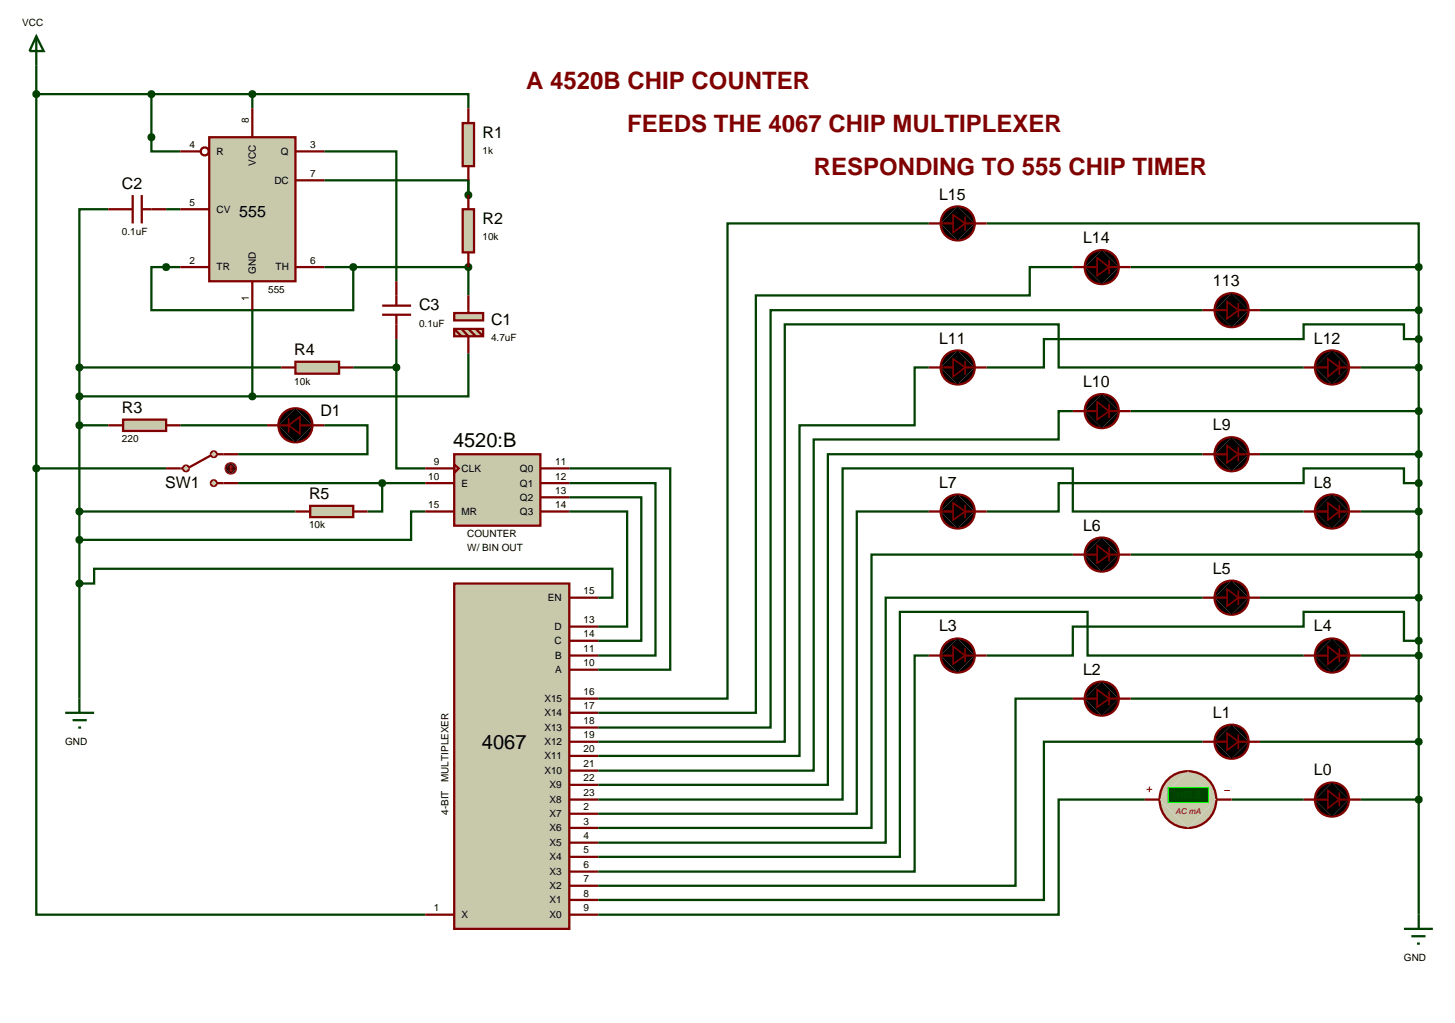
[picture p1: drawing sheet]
<svg xmlns="http://www.w3.org/2000/svg" width="257mm" height="180mm" viewBox="0 0 257 180" stroke-linecap="round" stroke-linejoin="round" font-family="sans-serif">
<g fill="none" stroke="#004000" stroke-width=".4">
<path d="M6.4 16.6h38.1M6.4 11.5v71.1M26.7 16.6v10.1h5.1M44.5 16.6h38.1v2.5M44.5 16.6v2.5M19.1 36.9h-5.1v27.9M29.3 36.9h2.5M57.2 31.8h25.4v2.6v-2.6M57.2 26.7h12.7v22.9M163.8 39.4h-35.5v83.8h-22.8M174 39.4h76.2v7.7M31.8 47.1h-5.1v7.6h35.6v-7.6"/>
<path d="M44.5 54.7v15.2M57.2 47.1h25.4v5M69.9 59.8v5M189.2 47.1h-7.6v5h-48.3v73.6h-27.8M199.4 47.1h50.8M212.1 54.7h-76.2v73.6h-30.4M222.2 54.7h28M250.2 59.8h-2.6v-2.6h-17.7v2.6h-45.8v5h-10.1M250.2 47.1v114.2M14 69.9h30.5M14 64.8v58.4M14 75h5.1"/>
<path d="M14 64.8h35.6M31.8 75h15.3M57.2 75h7.6v5.1h-22.8M62.3 64.8h7.6M69.9 64.8v17.8h5.1M82.6 62.3v7.6h-38.1M163.8 64.8h-2.5v10.2h-20.3v58.3h-35.5M189.2 72.5h-2.5v5h-43.2v58.4h-38M199.4 72.5h50.8M229.9 64.8h-43.2v-7.6h-48.3v73.6h-32.9M240 64.8h10.2M6.4 82.6v78.7h68.6"/>
<path d="M6.4 82.6h22.9M14 90.2h38.1M42 85.2h33M67.4 85.2v5h-2.6M75 90.2h-2.5v5h-58.5M100.4 82.6h17.8v35.5h-12.7M100.4 85.2h15.2v30.4h-10.1M100.4 87.7h12.7v25.3h-7.6M100.4 90.2h10.2v20.3h-5.1M163.8 90.2h-12.7v53.3h-45.6M189.2 97.8h-35.5v48.2h-48.2M199.4 97.8h50.8"/>
<path d="M212.1 80.1h-66.1v58.3h-40.5M222.2 80.1h28M229.9 90.2h-40.7v-7.6h-40.6v58.4h-43.1M240 90.2h10.2M250.2 85.2h-2.6v-2.6h-17.7v2.6h-43.2v5h-12.7M14 102.9h2.6v-2.6h91.4v5.1h-2.5M163.8 115.6h-2.5v38.1h-55.8M212.1 105.4h-55.9v43.2h-50.7M222.2 105.4h28M229.9 115.6h-38.1v-7.7h-33.1v43.2h-53.2M240 115.6h10.2M250.2 113h-2.6v-5.1h-17.7v2.6h-40.7v5.1h-15.2"/>
<path d="M189.2 123.2h-10.1v33h-73.6M199.4 123.2h50.8M212.1 130.8h-28v27.9h-78.6M222.2 130.8h28M201.9 141h-15.2v20.3h-81.2M217.2 141h12.7M240 141h10.2"/>
</g>
<path d="M36.9 24.2h15.2v25.4h-15.2z" fill="#c8c8aa" stroke="#800000" stroke-width=".4"/>
<g fill="none" stroke="#800000" stroke-width=".4">
<path d="M44.5 19.1v5.1M31.8 26.7h3.6M31.8 36.9h5.1M52.1 26.7h5.1M52.1 31.8h5.1M31.8 47.1h5.1M44.5 49.6v5.1M52.1 47.1h5.1M47.1 75h3.8M52.9 75h4.3"/>
<circle cx="36.1" cy="26.7" r=".7"/>
</g>
<path d="M49.7 73.1a2.97 2.97 0 0 1 2.4-1.1l-3 3 .1-.7zM52.1 72a2.95 2.95 0 0 1 3 3zM55.1 75a2.95 2.95 0 0 1-3 3zM49.1 75l3 3a2.95 2.95 0 0 1-3-3z" fill="#000" stroke="#800000" stroke-width=".4"/>
<path d="M49.1 75l3-3 3 3-3 3z" fill="#000"/>
<path d="M50.9 73.7v2.6" fill="none" stroke="#800000" stroke-width=".3"/>
<path d="M50.9 75l2-1.5v3z" fill="#000" stroke="#800000" stroke-width=".3"/>
<path d="M44.1 16.3l.4-.2-.5 .5zM44.5 16.1l.4 .2 .1 .3zM44.5 17.1l.5-.5-.1 .3zM44 16.6l.5 .5-.3-.1z" fill="#004000" stroke="#004000" stroke-width=".4"/>
<path d="M44 16.6l.5-.5 .5 .5-.5 .5z" fill="#004000"/>
<path d="M82.2 34.1l.4-.2-.5 .5zM82.6 33.9l.4 .2 .1 .3zM82.6 34.9l.5-.5-.1 .3zM82.1 34.4l.5 .5-.3-.1z" fill="#004000" stroke="#004000" stroke-width=".4"/>
<path d="M82.1 34.4l.5-.5 .5 .5-.5 .5z" fill="#004000"/>
<path d="M82.2 46.8l.4-.2-.5 .5zM82.6 46.6l.4 .2 .1 .3zM82.6 47.6l.5-.5-.1 .3zM82.1 47.1l.5 .5-.3-.1z" fill="#004000" stroke="#004000" stroke-width=".4"/>
<path d="M82.6 46.6l.5 .5-.5 .5-.5-.5z" fill="#004000"/>
<path d="M81.6 21.7h2v7.6h-2z" fill="#c8c8aa" stroke="#800000" stroke-width=".4"/>
<path d="M82.6 19.1v2.6M82.6 29.3v2.5" fill="none" stroke="#800000" stroke-width=".4"/>
<path d="M81.6 36.9h2v7.6h-2z" fill="#c8c8aa" stroke="#800000" stroke-width=".4"/>
<path d="M19.1 36.9h4.3M23.4 34.4v5M25 34.4v5M25 36.9h4.3M82.6 34.4v2.5M82.6 44.5v2.6" fill="none" stroke="#800000" stroke-width=".4"/>
<path d="M44.1 69.6l.4-.2-.5 .5zM44.5 69.4l.4 .2 .1 .3zM44.5 70.4l.5-.5-.1 .3zM44 69.9l.5 .5-.3-.1z" fill="#004000" stroke="#004000" stroke-width=".4"/>
<path d="M44 69.9l.5-.5 .5 .5-.5 .5z" fill="#004000"/>
<path d="M6.4 6.4l1.3 2.6h-2.5zM6.4 6.4v5.1M11.5 125.7h5.1M12.8 127h2.5M13.8 128.3h.5M14 123.2v2.5" fill="none" stroke="#004000" stroke-width=".4"/>
<g fill="#c8c8aa" stroke="#800000" stroke-width=".4">
<path d="M80.1 55.2h5.1v1.3h-5.1z"/>
<path d="M80.1 58h5.1v1.3h-5.1z"/>
</g>
<path d="M80.1 58l1.3 1.3M81.4 58l1.2 1.3v3M82.6 52.1v3.1M82.6 58l1.3 1.3M83.9 58l1.3 1.3" fill="none" stroke="#800000" stroke-width=".4"/>
<path d="M62 46.7l.3-.1-.5 .5zM62.3 46.6l.4 .2 .1 .3zM62.3 47.6l.5-.5-.2 .4zM61.8 47.1l.5 .5-.4-.2z" fill="#004000" stroke="#004000" stroke-width=".4"/>
<path d="M62.3 46.6l.5 .5-.5 .5-.5-.5z" fill="#004000"/>
<path d="M26.3 16.3l.4-.2-.5 .5zM26.7 16.1l.4 .2 .1 .3zM26.7 17.1l.5-.5-.1 .3zM26.2 16.6l.5 .5-.4-.2z" fill="#004000" stroke="#004000" stroke-width=".4"/>
<path d="M26.2 16.6l.5-.5 .5 .5-.5 .5z" fill="#004000"/>
<path d="M29 46.7l.3-.1-.5 .5zM29.3 46.6l.3 .1 .2 .4zM29.3 47.6l.5-.5-.2 .4zM28.8 47.1l.5 .5-.4-.2z" fill="#004000" stroke="#004000" stroke-width=".4"/>
<path d="M29.3 46.6l.5 .5-.5 .5-.5-.5z" fill="#004000"/>
<path d="M26.3 23.9l.4-.2-.5 .5zM26.7 23.7l.4 .2 .1 .3zM27.2 24.2l-.1 .3-.4 .2zM26.2 24.2l.5 .5-.4-.2z" fill="#004000" stroke="#004000" stroke-width=".4"/>
<path d="M26.2 24.2l.5-.5 .5 .5-.5 .5z" fill="#004000"/>
<path d="M13.7 69.5l.3-.1-.5 .5zM14 69.4l.4 .2 .1 .3zM14 70.4l.5-.5-.1 .3zM13.5 69.9l.5 .5-.4-.2z" fill="#004000" stroke="#004000" stroke-width=".4"/>
<path d="M14 69.4l.5 .5-.5 .5-.5-.5z" fill="#004000"/>
<path d="M67.4 55.5h5.1M67.4 53.9h5.1M69.9 49.6v4.3M69.9 55.5v4.3" fill="none" stroke="#800000" stroke-width=".4"/>
<path d="M32.5 82.2l.3-.1-.5 .5zM32.8 82.1l.4 .2 .1 .3zM32.8 83.1l.5-.5-.2 .4zM32.3 82.6l.5 .5-.4-.2z" fill="#c8c8aa" stroke="#800000" stroke-width=".4"/>
<path d="M32.8 82.1l.5 .5-.5 .5-.5-.5z" fill="#c8c8aa"/>
<path d="M31.8 82.6h.5" fill="none" stroke="#800000" stroke-width=".4"/>
<path d="M37.3 79.8l.4-.2-.5 .5zM37.7 79.6l.3 .1 .2 .4zM37.7 80.6l.5-.5-.2 .4zM37.2 80.1l.5 .5-.4-.2z" fill="#c8c8aa" stroke="#800000" stroke-width=".4"/>
<path d="M37.2 80.1l.5-.5 .5 .5-.5 .5z" fill="#c8c8aa"/>
<path d="M37.2 80.3l-3.8 2.1M38.2 80.1h1.2" fill="none" stroke="#800000" stroke-width=".4"/>
<path d="M37.4 84.8l.3-.1-.5 .5zM37.7 84.7l.3 .1 .2 .4zM37.7 85.7l.5-.5-.2 .4zM37.2 85.2l.5 .5-.4-.2z" fill="#c8c8aa" stroke="#800000" stroke-width=".4"/>
<path d="M37.7 84.7l.5 .5-.5 .5-.5-.5z" fill="#c8c8aa"/>
<path d="M29.3 82.6h2.5M38.2 85.2h3.8M39.4 80.1h2.6" fill="none" stroke="#800000" stroke-width=".4"/>
<path d="M40 81.9l.7-.3-1 1zM40.7 81.6a.94 .94 0 0 1 1 1zM40.7 83.6l1-1a.94 .94 0 0 1-1 1zM39.7 82.6l1 1a.94 .94 0 0 1-1-1z" fill="#400000" stroke="#f00" stroke-width=".2"/>
<path d="M39.7 82.6l1-1 1 1-1 1z" fill="#400000"/>
<path d="M40.5 82.9l.2 .2M40.7 82.1v1M40.7 82.1l-.2 .3M40.7 82.1l.3 .3M41 82.9l-.3 .2" fill="none" stroke="#f00" stroke-width=".2"/>
<path d="M6 16.3l.4-.2-.5 .5zM6.4 16.1l.4 .2 .1 .3zM6.4 17.1l.5-.5-.1 .3zM5.9 16.6l.5 .5-.3-.1z" fill="#004000" stroke="#004000" stroke-width=".4"/>
<path d="M5.9 16.6l.5-.5 .5 .5-.5 .5z" fill="#004000"/>
<path d="M6 82.3l.4-.2-.5 .5zM6.4 82.1l.4 .2 .1 .3zM6.4 83.1l.5-.5-.1 .3zM5.9 82.6l.5 .5-.3-.1z" fill="#004000" stroke="#004000" stroke-width=".4"/>
<path d="M5.9 82.6l.5-.5 .5 .5-.5 .5z" fill="#004000"/>
<path d="M13.6 74.7l.4-.2-.5 .5zM14 74.5l.4 .2 .1 .3zM14.5 75l-.1 .3-.4 .2zM13.5 75l.5 .5-.4-.2z" fill="#004000" stroke="#004000" stroke-width=".4"/>
<path d="M13.5 75l.5-.5 .5 .5-.5 .5z" fill="#004000"/>
<path d="M21.7 74h7.6v2h-7.6z" fill="#c8c8aa" stroke="#800000" stroke-width=".4"/>
<path d="M19.1 75h2.6M29.3 75h2.5" fill="none" stroke="#800000" stroke-width=".4"/>
<path d="M80.1 80.1h15.2v12.6h-15.2z" fill="#c8c8aa" stroke="#800000" stroke-width=".4"/>
<path d="M75 82.6h5.1M75 85.2h5.1M75 90.2h5.1M80.1 81.9l.8 .7-.8 .8zM95.3 82.6h5.1M95.3 85.2h5.1M95.3 90.2h5.1M95.3 87.7h5.1" fill="none" stroke="#800000" stroke-width=".4"/>
<path d="M52.1 63.8h7.7v2.1h-7.7z" fill="#c8c8aa" stroke="#800000" stroke-width=".4"/>
<path d="M49.6 64.8h2.5M59.8 64.8h2.5" fill="none" stroke="#800000" stroke-width=".4"/>
<path d="M54.7 89.2h7.6v2h-7.6z" fill="#c8c8aa" stroke="#800000" stroke-width=".4"/>
<path d="M52.1 90.2h2.6M62.3 90.2h2.5" fill="none" stroke="#800000" stroke-width=".4"/>
<path d="M13.6 64.5l.4-.2-.5 .5zM14 64.3l.4 .2 .1 .3zM14 65.3l.5-.5-.1 .3zM13.5 64.8l.5 .5-.4-.2z" fill="#004000" stroke="#004000" stroke-width=".4"/>
<path d="M13.5 64.8l.5-.5 .5 .5-.5 .5z" fill="#004000"/>
<path d="M69.5 64.5l.4-.2-.5 .5zM69.9 64.3l.4 .2 .1 .3zM69.9 65.3l.5-.5-.1 .3zM69.4 64.8l.5 .5-.3-.1z" fill="#004000" stroke="#004000" stroke-width=".4"/>
<path d="M69.4 64.8l.5-.5 .5 .5-.5 .5z" fill="#004000"/>
<path d="M67.1 84.8l.3-.1-.5 .5zM67.4 84.7l.3 .1 .2 .4zM67.4 85.7l.5-.5-.2 .4zM66.9 85.2l.5 .5-.4-.2z" fill="#004000" stroke="#004000" stroke-width=".4"/>
<path d="M67.4 84.7l.5 .5-.5 .5-.5-.5z" fill="#004000"/>
<path d="M80.1 102.9h20.3v60.9h-20.3z" fill="#c8c8aa" stroke="#800000" stroke-width=".4"/>
<g fill="none" stroke="#800000" stroke-width=".4">
<path d="M163.8 39.4h4.3M170.2 39.4h3.8M189.2 47.1h4.3M195.6 47.1h3.8M212.1 54.7h4.3M218.4 54.7h3.8M163.8 64.8h4.3M170.2 64.8h3.8M189.2 72.5h4.3M195.6 72.5h3.8M229.9 64.8h4.3M236.2 64.8h3.8"/>
<path d="M163.8 90.2h4.3M170.2 90.2h3.8M189.2 97.8h4.3M195.6 97.8h3.8M212.1 80.1h4.3M218.4 80.1h3.8M229.9 90.2h4.3M236.2 90.2h3.8M100.4 118.1h5.1M100.4 115.6h5.1M100.4 113h5.1M100.4 110.5h5.1"/>
<path d="M100.4 105.4h5.1M163.8 115.6h4.3M170.2 115.6h3.8M212.1 105.4h4.3M218.4 105.4h3.8M229.9 115.6h4.3M236.2 115.6h3.8M100.4 138.4h5.1M100.4 135.9h5.1M100.4 133.3h5.1M100.4 130.8h5.1M100.4 128.3h5.1"/>
<path d="M100.4 125.7h5.1M100.4 123.2h5.1M189.2 123.2h4.3M195.6 123.2h3.8M212.1 130.8h4.3M218.4 130.8h3.8M100.4 158.7h5.1M100.4 156.2h5.1M100.4 153.7h5.1M100.4 151.1h5.1M100.4 148.6h5.1M100.4 146h5.1"/>
<path d="M100.4 143.5h5.1M100.4 141h5.1M229.9 141h4.3M236.2 141h3.8M75 161.3h5.1M100.4 161.3h5.1"/>
</g>
<g fill="#000" stroke="#800000" stroke-width=".4">
<path d="M166.5 37.5a2.97 2.97 0 0 1 2.4-1.1l-3 3 .1-.7zM168.9 36.4a2.95 2.95 0 0 1 3 3zM171.9 39.4a2.95 2.95 0 0 1-3 3zM165.9 39.4l3 3a2.95 2.95 0 0 1-3-3z"/>
<path d="M192.4 44.7l1.2-.5 .7-.1-3 3a2.97 2.97 0 0 1 1.1-2.4zM194.3 44.1a2.95 2.95 0 0 1 3 3zM194.3 50.1l3-3a2.95 2.95 0 0 1-3 3zM191.3 47.1l3 3a2.95 2.95 0 0 1-3-3z"/>
<path d="M215.3 52.3l1.2-.5 .7-.1-3 3a2.97 2.97 0 0 1 1.1-2.4zM217.2 51.7a2.95 2.95 0 0 1 3 3zM217.2 57.7l3-3a2.95 2.95 0 0 1-3 3zM214.2 54.7l3 3a2.95 2.95 0 0 1-3-3z"/>
<path d="M166.5 62.9a2.97 2.97 0 0 1 2.4-1.1l-3 3 .1-.7zM168.9 61.8a2.95 2.95 0 0 1 3 3zM171.9 64.8a2.95 2.95 0 0 1-3 3zM165.9 64.8l3 3a2.95 2.95 0 0 1-3-3z"/>
<path d="M192.4 70.1l1.2-.5 .7-.1-3 3a2.97 2.97 0 0 1 1.1-2.4zM194.3 69.5a2.95 2.95 0 0 1 3 3zM194.3 75.5l3-3a2.95 2.95 0 0 1-3 3zM191.3 72.5l3 3a2.95 2.95 0 0 1-3-3z"/>
<path d="M233 62.4l1.2-.5 .7-.1-3 3a2.97 2.97 0 0 1 1.1-2.4zM234.9 61.8a2.95 2.95 0 0 1 3 3zM234.9 67.8l3-3a2.95 2.95 0 0 1-3 3zM231.9 64.8l3 3a2.95 2.95 0 0 1-3-3z"/>
<path d="M166.5 88.3a2.97 2.97 0 0 1 2.4-1.1l-3 3 .1-.7zM168.9 87.2a2.95 2.95 0 0 1 3 3zM171.9 90.2a2.95 2.95 0 0 1-3 3zM165.9 90.2l3 3a2.95 2.95 0 0 1-3-3z"/>
<path d="M192.4 95.4l1.2-.5 .7-.1-3 3a2.97 2.97 0 0 1 1.1-2.4zM194.3 94.8a2.95 2.95 0 0 1 3 3zM194.3 100.8l3-3a2.95 2.95 0 0 1-3 3zM191.3 97.8l3 3a2.95 2.95 0 0 1-3-3z"/>
<path d="M215.3 77.7l1.2-.5 .7-.1-3 3a2.97 2.97 0 0 1 1.1-2.4zM217.2 77.1a2.95 2.95 0 0 1 3 3zM217.2 83.1l3-3a2.95 2.95 0 0 1-3 3zM214.2 80.1l3 3a2.95 2.95 0 0 1-3-3z"/>
<path d="M233 87.8l1.2-.5 .7-.1-3 3a2.97 2.97 0 0 1 1.1-2.4zM234.9 87.2a2.95 2.95 0 0 1 3 3zM234.9 93.2l3-3a2.95 2.95 0 0 1-3 3zM231.9 90.2l3 3a2.95 2.95 0 0 1-3-3z"/>
<path d="M166.5 113.7a2.97 2.97 0 0 1 2.4-1.1l-3 3 .1-.7zM168.9 112.6a2.95 2.95 0 0 1 3 3zM171.9 115.6a2.95 2.95 0 0 1-3 3zM165.9 115.6l3 3a2.95 2.95 0 0 1-3-3z"/>
<path d="M215.3 103l1.2-.5 .7-.1-3 3a2.97 2.97 0 0 1 1.1-2.4zM217.2 102.4a2.95 2.95 0 0 1 3 3zM217.2 108.4l3-3a2.95 2.95 0 0 1-3 3zM214.2 105.4l3 3a2.95 2.95 0 0 1-3-3z"/>
<path d="M233 113.2l1.2-.5 .7-.1-3 3a2.97 2.97 0 0 1 1.1-2.4zM234.9 112.6a2.95 2.95 0 0 1 3 3zM234.9 118.6l3-3a2.95 2.95 0 0 1-3 3zM231.9 115.6l3 3a2.95 2.95 0 0 1-3-3z"/>
<path d="M192.4 120.8l1.2-.5 .7-.1-3 3a2.97 2.97 0 0 1 1.1-2.4zM194.3 120.2a2.95 2.95 0 0 1 3 3zM194.3 126.2l3-3a2.95 2.95 0 0 1-3 3zM191.3 123.2l3 3a2.95 2.95 0 0 1-3-3z"/>
<path d="M215.3 128.4l1.2-.5 .7-.1-3 3a2.97 2.97 0 0 1 1.1-2.4zM217.2 127.8a2.95 2.95 0 0 1 3 3zM217.2 133.8l3-3a2.95 2.95 0 0 1-3 3zM214.2 130.8l3 3a2.95 2.95 0 0 1-3-3z"/>
<path d="M233 138.6l1.2-.5 .7-.1-3 3a2.97 2.97 0 0 1 1.1-2.4zM234.9 138a2.95 2.95 0 0 1 3 3zM234.9 144l3-3a2.95 2.95 0 0 1-3 3zM231.9 141l3 3a2.95 2.95 0 0 1-3-3z"/>
</g>
<g fill="#000">
<path d="M165.9 39.4l3-3 3 3-3 3zM194.3 44.1l3 3-3 3-3-3zM217.2 51.7l3 3-3 3-3-3zM165.9 64.8l3-3 3 3-3 3zM194.3 69.5l3 3-3 3-3-3zM234.9 61.8l3 3-3 3-3-3zM165.9 90.2l3-3 3 3-3 3zM194.3 94.8l3 3-3 3-3-3zM217.2 77.1l3 3-3 3-3-3zM234.9 87.2l3 3-3 3-3-3zM165.9 115.6l3-3 3 3-3 3zM217.2 102.4l3 3-3 3-3-3z"/>
<path d="M234.9 112.6l3 3-3 3-3-3zM194.3 120.2l3 3-3 3-3-3zM217.2 127.8l3 3-3 3-3-3zM234.9 138l3 3-3 3-3-3z"/>
</g>
<g fill="none" stroke="#800000" stroke-width=".3">
<path d="M170.2 38.2v2.5M195.6 45.8v2.5M218.4 53.4v2.6M170.2 63.6v2.5M195.6 71.2v2.5M218.4 78.8v2.6M236.2 63.6v2.5M170.2 89v2.4M195.6 96.5v2.5M236.2 89v2.4M170.2 114.3v2.5M218.4 104.1v2.6"/>
<path d="M236.2 114.3v2.5M195.6 121.9v2.5M218.4 129.5v2.6M236.2 139.7v2.5"/>
</g>
<g fill="#000" stroke="#800000" stroke-width=".3">
<path d="M168.1 37.9l2.1 1.5-2.1 1.6zM193.5 45.5l2.1 1.6-2.1 1.5zM216.4 53.2l2 1.5-2 1.5zM168.1 63.3l2.1 1.5-2.1 1.6zM193.5 70.9l2.1 1.6-2.1 1.5zM234.2 63.3l2 1.5-2 1.6zM168.1 88.7l2.1 1.5-2.1 1.5zM193.5 96.2l2.1 1.6-2.1 1.5zM216.4 78.6l2 1.5-2 1.5zM234.2 88.7l2 1.5-2 1.5zM168.1 114l2.1 1.6-2.1 1.5zM216.4 103.9l2 1.5-2 1.5z"/>
<path d="M234.2 114l2 1.6-2 1.5zM193.5 121.6l2.1 1.6-2.1 1.5zM216.4 129.3l2 1.5-2 1.5zM234.2 139.4l2 1.6-2 1.5z"/>
</g>
<path d="M247.6 163.8h5.1M248.9 165.1h2.5M249.9 166.4h.5M250.2 161.3v2.5" fill="none" stroke="#004000" stroke-width=".4"/>
<path d="M249.8 140.7l.4-.2-.5 .5zM250.2 140.5l.3 .1 .2 .4zM250.2 141.5l.5-.5-.2 .4zM249.7 141l.5 .5-.3-.1z" fill="#004000" stroke="#004000" stroke-width=".4"/>
<path d="M249.7 141l.5-.5 .5 .5-.5 .5z" fill="#004000"/>
<path d="M249.9 130.4l.3-.1-.5 .5zM250.2 130.3l.4 .2 .1 .3zM250.2 131.3l.5-.5-.2 .4zM249.7 130.8l.5 .5-.3-.1z" fill="#004000" stroke="#004000" stroke-width=".4"/>
<path d="M250.2 130.3l.5 .5-.5 .5-.5-.5z" fill="#004000"/>
<path d="M249.8 122.9l.4-.2-.5 .5zM250.2 122.7l.3 .1 .2 .4zM250.7 123.2l-.1 .3-.4 .2zM249.7 123.2l.5 .5-.4-.2z" fill="#004000" stroke="#004000" stroke-width=".4"/>
<path d="M249.7 123.2l.5-.5 .5 .5-.5 .5z" fill="#004000"/>
<path d="M249.8 115.3l.4-.2-.5 .5zM250.2 115.1l.3 .1 .2 .4zM250.2 116.1l.5-.5-.2 .4zM249.7 115.6l.5 .5-.3-.1z" fill="#004000" stroke="#004000" stroke-width=".4"/>
<path d="M249.7 115.6l.5-.5 .5 .5-.5 .5z" fill="#004000"/>
<path d="M249.9 105l.3-.1-.5 .5zM250.2 104.9l.4 .2 .1 .3zM250.2 105.9l.5-.5-.2 .4zM249.7 105.4l.5 .5-.3-.1z" fill="#004000" stroke="#004000" stroke-width=".4"/>
<path d="M250.2 104.9l.5 .5-.5 .5-.5-.5z" fill="#004000"/>
<path d="M249.8 97.5l.4-.2-.5 .5zM250.2 97.3l.3 .1 .2 .4zM250.7 97.8l-.1 .3-.4 .2zM249.7 97.8l.5 .5-.4-.2z" fill="#004000" stroke="#004000" stroke-width=".4"/>
<path d="M249.7 97.8l.5-.5 .5 .5-.5 .5z" fill="#004000"/>
<path d="M249.8 89.9l.4-.2-.5 .5zM250.2 89.7l.3 .1 .2 .4zM250.2 90.7l.5-.5-.2 .4zM249.7 90.2l.5 .5-.3-.1z" fill="#004000" stroke="#004000" stroke-width=".4"/>
<path d="M249.7 90.2l.5-.5 .5 .5-.5 .5z" fill="#004000"/>
<path d="M249.8 79.8l.4-.2-.5 .5zM250.2 79.6l.3 .1 .2 .4zM250.2 80.6l.5-.5-.2 .4zM249.7 80.1l.5 .5-.4-.2z" fill="#004000" stroke="#004000" stroke-width=".4"/>
<path d="M249.7 80.1l.5-.5 .5 .5-.5 .5z" fill="#004000"/>
<path d="M249.9 72.1l.3-.1-.5 .5zM250.2 72l.4 .2 .1 .3zM250.2 73l.5-.5-.2 .4zM249.7 72.5l.5 .5-.4-.2z" fill="#004000" stroke="#004000" stroke-width=".4"/>
<path d="M250.2 72l.5 .5-.5 .5-.5-.5z" fill="#004000"/>
<path d="M249.8 64.5l.4-.2-.5 .5zM250.2 64.3l.3 .1 .2 .4zM250.2 65.3l.5-.5-.2 .4zM249.7 64.8l.5 .5-.4-.2z" fill="#004000" stroke="#004000" stroke-width=".4"/>
<path d="M249.7 64.8l.5-.5 .5 .5-.5 .5z" fill="#004000"/>
<path d="M249.8 54.4l.4-.2-.5 .5zM250.2 54.2l.3 .1 .2 .4zM250.2 55.2l.5-.5-.2 .4zM249.7 54.7l.5 .5-.4-.2z" fill="#004000" stroke="#004000" stroke-width=".4"/>
<path d="M249.7 54.7l.5-.5 .5 .5-.5 .5z" fill="#004000"/>
<path d="M249.9 46.7l.3-.1-.5 .5zM250.2 46.6l.4 .2 .1 .3zM250.2 47.6l.5-.5-.2 .4zM249.7 47.1l.5 .5-.4-.2z" fill="#004000" stroke="#004000" stroke-width=".4"/>
<path d="M250.2 46.6l.5 .5-.5 .5-.5-.5z" fill="#004000"/>
<path d="M249.9 59.4l.3-.1-.5 .5zM250.2 59.3l.4 .2 .1 .3zM250.2 60.3l.5-.5-.2 .4zM249.7 59.8l.5 .5-.4-.2z" fill="#004000" stroke="#004000" stroke-width=".4"/>
<path d="M250.2 59.3l.5 .5-.5 .5-.5-.5z" fill="#004000"/>
<path d="M249.9 84.8l.3-.1-.5 .5zM250.2 84.7l.4 .2 .1 .3zM250.2 85.7l.5-.5-.2 .4zM249.7 85.2l.5 .5-.4-.2z" fill="#004000" stroke="#004000" stroke-width=".4"/>
<path d="M250.2 84.7l.5 .5-.5 .5-.5-.5z" fill="#004000"/>
<path d="M249.8 112.7l.4-.2-.5 .5zM250.2 112.5l.4 .2 .1 .3zM250.2 113.5l.5-.5-.2 .4zM249.7 113l.5 .5-.3-.1z" fill="#004000" stroke="#004000" stroke-width=".4"/>
<path d="M249.7 113l.5-.5 .5 .5-.5 .5z" fill="#004000"/>
<path d="M13.7 102.5l.3-.1-.5 .5zM14 102.4l.4 .2 .1 .3zM14 103.4l.5-.5-.2 .4zM13.5 102.9l.5 .5-.3-.1z" fill="#004000" stroke="#004000" stroke-width=".4"/>
<path d="M14 102.4l.5 .5-.5 .5-.5-.5z" fill="#004000"/>
<path d="M13.7 94.8l.3-.1-.5 .5zM14 94.7l.4 .2 .1 .3zM14.5 95.2l-.1 .3-.4 .2zM13.5 95.2l.5 .5-.4-.2z" fill="#004000" stroke="#004000" stroke-width=".4"/>
<path d="M14 94.7l.5 .5-.5 .5-.5-.5z" fill="#004000"/>
<path d="M13.6 89.9l.4-.2-.5 .5zM14 89.7l.4 .2 .1 .3zM14 90.7l.5-.5-.2 .4zM13.5 90.2l.5 .5-.3-.1z" fill="#004000" stroke="#004000" stroke-width=".4"/>
<path d="M13.5 90.2l.5-.5 .5 .5-.5 .5z" fill="#004000"/>
<path d="M206.3 137.2a5 5 0 0 1 3.2-1.2l-5 5a5 5 0 0 1 1.8-3.8zM209.5 136a5 5 0 0 1 5 5zM209.5 146l5-5a5 5 0 0 1-5 5zM204.5 141l5 5a5 5 0 0 1-5-5z" fill="#c8c8aa" stroke="#800000" stroke-width=".4"/>
<path d="M209.5 136l5 5-5 5-5-5z" fill="#c8c8aa"/>
<path d="M202.2 139.2h1M202.7 138.7v1M215.9 139.4h1" fill="none" stroke="#800000" stroke-width=".18"/>
<path d="M206 138.9h7.1v2.6h-7.1z" fill="#004000" stroke="#0f0" stroke-width=".2"/>
<path d="M201.9 141h2.6M214.6 141h2.6" fill="none" stroke="#800000" stroke-width=".4"/>
<g font-size="4.2" fill="#800000">
<text x="92.8" y="15.7">A 4520B CHIP COUNTER</text>
<text x="110.6" y="23.3">FEEDS THE 4067 CHIP MULTIPLEXER</text>
<text x="143.5" y="30.9">RESPONDING TO 555 CHIP TIMER</text>
</g>
<g font-size="3.5">
<text x="79.9" y="78.8">4520:B</text>
<text x="85" y="132">4067</text>
</g>
<g font-size="2.8">
<text x="85.1" y="24.3">R1</text>
<text x="21.5" y="33.3">C2</text>
<text x="165.6" y="35.3">L15</text>
<text x="42.2" y="38.3">555</text>
<text x="85.1" y="39.5">R2</text>
<text x="191" y="42.9">L14</text>
<text x="213.9" y="50.5">113</text>
<text x="73.9" y="54.7">C3</text>
<text x="86.6" y="57.3">C1</text>
<text x="51.9" y="62.7">R4</text>
<text x="165.6" y="60.7">L11</text>
<text x="231.7" y="60.7">L12</text>
<text x="191" y="68.3">L10</text>
<text x="21.5" y="72.9">R3</text>
<text x="56.5" y="73.4">D1</text>
<text x="213.9" y="75.9">L9</text>
<text x="29.1" y="86.1">SW1</text>
<text x="54.5" y="88.1">R5</text>
<text x="165.6" y="86.1">L7</text>
<text x="231.7" y="86.1">L8</text>
<text x="191" y="93.6">L6</text>
<text x="213.9" y="101.2">L5</text>
<text x="165.6" y="111.4">L3</text>
<text x="231.7" y="111.4">L4</text>
<text x="191" y="119">L2</text>
<text x="213.9" y="126.6">L1</text>
<text x="231.7" y="136.8">L0</text>
</g>
<g font-size="1.8">
<text x="3.9" y="4.5">VCC</text>
<text x="43.9" y="21.7" transform="rotate(-90 43.9 21.7)">8</text>
<text x="33.4" y="26.1">4</text>
<text x="38.2" y="27.3">R</text>
<text x="45.1" y="29.2" transform="rotate(-90 45.1 29.2)">VCC</text>
<text x="49.5" y="27.3">Q</text>
<text x="54.7" y="26.1">3</text>
<text x="85.1" y="27.1">1k</text>
<text x="48.4" y="32.4">DC</text>
<text x="54.7" y="31.2">7</text>
<text x="21.5" y="41.5">0.1uF</text>
<text x="33.4" y="36.3">5</text>
<text x="38.2" y="37.5">CV</text>
<text x="33.4" y="46.5">2</text>
<text x="38.2" y="47.7">TR</text>
<text x="48.6" y="47.7">TH</text>
<text x="54.7" y="46.5">6</text>
<text x="85.1" y="42.3">10k</text>
<text x="43.9" y="53.1" transform="rotate(-90 43.9 53.1)">1</text>
<text x="45.1" y="48.3" transform="rotate(-90 45.1 48.3)">GND</text>
<text x="47.3" y="51.6">555</text>
<text x="73.9" y="57.6">0.1uF</text>
<text x="86.6" y="60.1">4.7uF</text>
<text x="51.9" y="67.9">10k</text>
<text x="21.5" y="78">220</text>
<text x="76.5" y="82">9</text>
<text x="81.4" y="83.2">CLK</text>
<text x="91.7" y="83.2">Q0</text>
<text x="97.9" y="82">11</text>
<text x="75.5" y="84.6">10</text>
<text x="75.5" y="89.6">15</text>
<text x="81.4" y="85.8">E</text>
<text x="91.7" y="85.8">Q1</text>
<text x="91.7" y="88.3">Q2</text>
<text x="97.9" y="84.6">12</text>
<text x="97.9" y="87.1">13</text>
<text x="97.9" y="89.6">14</text>
<text x="54.5" y="93.2">10k</text>
<text x="81.4" y="90.8">MR</text>
<text x="82.4" y="94.7">COUNTER</text>
<text x="91.7" y="90.8">Q3</text>
<text x="82.4" y="97.2">W/ BIN OUT</text>
<text x="96.6" y="106">EN</text>
<text x="102.9" y="104.8">15</text>
<text x="97.8" y="113.6">C</text>
<text x="97.8" y="111.1">D</text>
<text x="102.9" y="112.4">14</text>
<text x="102.9" y="109.9">13</text>
<text x="97.9" y="118.7">A</text>
<text x="97.9" y="116.2">B</text>
<text x="102.9" y="117.5">10</text>
<text x="102.9" y="115">11</text>
<text x="96" y="123.8">X15</text>
<text x="102.9" y="125.1">17</text>
<text x="102.9" y="122.6">16</text>
<text x="11.5" y="131.4">GND</text>
<text x="96" y="131.4">X12</text>
<text x="96" y="128.9">X13</text>
<text x="96" y="126.3">X14</text>
<text x="102.9" y="130.2">19</text>
<text x="102.9" y="127.7">18</text>
<text x="79.1" y="137.9" transform="rotate(-90 79.1 137.9)">MULTIPLEXER</text>
<text x="96" y="136.5">X10</text>
<text x="96" y="133.9">X11</text>
<text x="102.9" y="137.8">22</text>
<text x="102.9" y="135.3">21</text>
<text x="102.9" y="132.7">20</text>
<text x="79.1" y="143.7" transform="rotate(-90 79.1 143.7)">4-BIT</text>
<text x="96.9" y="141.6">X8</text>
<text x="96.9" y="139">X9</text>
<text x="102.9" y="142.9">2</text>
<text x="102.9" y="140.4">23</text>
<text x="96.9" y="149.2">X5</text>
<text x="96.9" y="146.6">X6</text>
<text x="96.9" y="144.1">X7</text>
<text x="102.9" y="148">4</text>
<text x="102.9" y="145.4">3</text>
<text x="96.9" y="154.3">X3</text>
<text x="96.9" y="151.7">X4</text>
<text x="102.9" y="155.6">7</text>
<text x="102.9" y="153.1">6</text>
<text x="102.9" y="150.5">5</text>
<text x="76.5" y="160.7">1</text>
<text x="81.4" y="161.9">X</text>
<text x="96.9" y="161.9">X0</text>
<text x="96.9" y="159.3">X1</text>
<text x="96.9" y="156.8">X2</text>
<text x="102.9" y="160.7">9</text>
<text x="102.9" y="158.1">8</text>
<text x="247.6" y="169.5">GND</text>
</g>
<text font-size="1.8" fill="#008000" x="207.3" y="140.8">+88.8</text>
<text font-size="1.4" fill="#800000" x="207.3" y="143.6">AC mA</text>
</svg>
